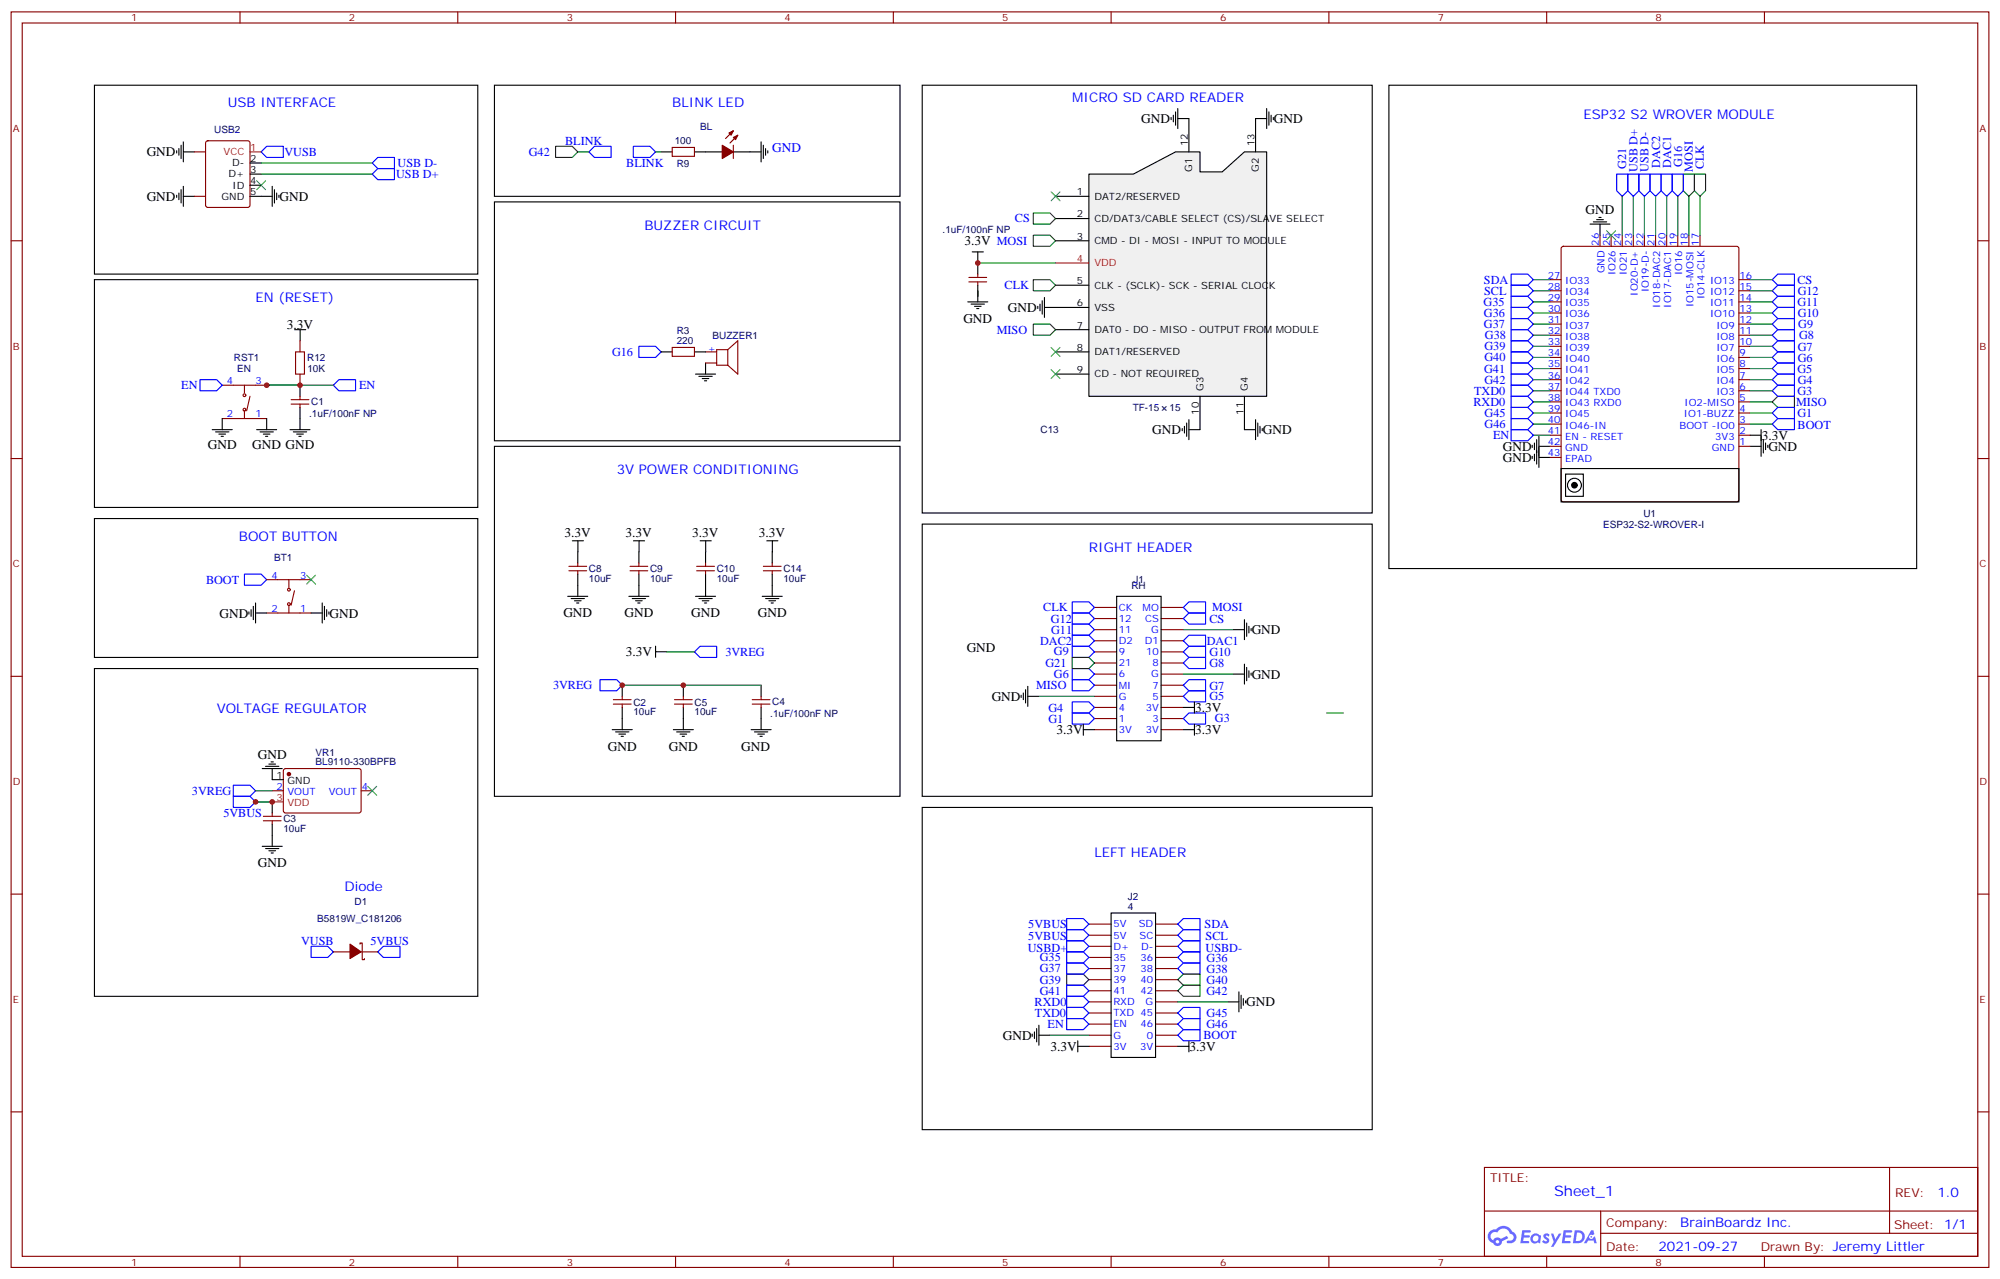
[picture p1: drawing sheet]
<svg xmlns="http://www.w3.org/2000/svg" width="635mm" height="406mm" viewBox="0 0 635 406" stroke-linecap="round" stroke-linejoin="round" font-family="sans-serif">
<g fill="none" stroke="#000" stroke-width=".35">
<path d="M30 27.1h121.7v59.9h-121.7zM157 27.1h128.8v35.2h-128.8zM292.8 27.1h142.9v135.8h-142.9zM86.4 59.2v6.3M209.9 48.2h3.5M220.5 48.2h8.8M232.8 48.2h8.9M241.7 45v6.4M242.4 46.1v4.2M243.1 47.2v2.1M243.8 47.9v.7M82.9 62.3h3.5"/>
<path d="M87.1 60.2v4.3M87.8 61.3v2.1M88.5 62v.7M220.8 118.8h6.4M221.9 119.5h4.2M224 115.3v3.5M223 120.2h2.1M223.7 120.9h.7"/>
</g>
<path d="M213.4 46.8h7.1v2.8h-7.1zM232.8 41.5l-2.4 2.5M232.8 46.1v4.2M234.2 42.9l-2.4 2.5" fill="none" stroke="#870000" stroke-width=".35"/>
<g fill="#870000" stroke="#870000" stroke-width=".35">
<path d="M229.3 46.1l3.5 2.1-3.5 2.1z"/>
<path d="M232.8 43.6l1.4-.7-.7 1.4z"/>
<path d="M231.4 42.2l1.4-.7-.7 1.4z"/>
</g>
<path d="M82.9 48.2l1.8-1.7h5.3v3.5h-5.3zM118.2 51.8l1.7-1.8h5.3v3.5h-5.3zM119.9 53.5h5.3v3.5h-5.3l-1.7-1.7z" fill="none" stroke="#00f" stroke-width=".35"/>
<path d="M345.7 55.3h14.1l13.4-7.1h7.8v6.4h7.1l7-6.4h7.1v77.6h-56.5z" fill="#f0f0f0" stroke="#000" stroke-width=".35"/>
<g fill="none" stroke="#000" stroke-width=".35">
<path d="M371.8 37.3v.7M372.5 36.6v2.1M373.2 35.5v4.3M373.9 37.6h3.6v10.6M373.9 34.5v6.3M402.2 37.6h-3.6v10.6M402.2 34.5v6.3M402.9 35.5v4.3M403.6 36.6v2.1M404.3 37.3v.7M441 27.1h167.5v153.4h-167.5zM56.1 47.9v.7"/>
<path d="M56.8 47.2v2.1M57.5 46.1v4.2M58.2 48.2h3.5M58.2 45v6.4M58.2 59.2v6.3M79.4 51.8h3.5M79.4 55.3h3.5M79.4 58.8h3.5M56.1 62v.7M56.8 61.3v2.1M57.5 60.2v4.3M58.2 62.3h3.5"/>
<path d="M79.4 62.3h3.5M157 64.1h128.8v75.8h-128.8zM308.7 80h3.5M310.4 80v7M335.1 62.3h10.6M335.1 69.4h10.6M335.1 76.4h10.6M504.8 71.2h6.4M505.9 70.4h4.2M506.9 69.7h2.2M507.6 69h.8M508 71.2v3.5"/>
<path d="M30 88.8h121.7v72.3h-121.7zM307.3 95.8h6.3M308.3 96.6h4.3M309.4 97.3h2.1M310.1 98h.7M310.4 90.6v5.2M329.5 97.3v.7M330.2 96.6v2.1M330.9 95.5v4.2M331.6 97.6h14.1M331.6 94.4v6.4M335.1 90.6h10.6"/>
<path d="M93.5 104.7h3.6M95.3 104.7v3.5M209.9 111.7h3.5M220.5 111.7h3.5M335.1 104.7h10.6M335.1 111.7h10.6M335.1 118.8h10.6M67.4 136.4h6.3M68.4 137.1h4.3M69.5 137.8h2.1M70.2 138.5h.7M70.6 132.9v3.5"/>
<path d="M81.5 136.4h6.3M82.5 137.1h4.3M83.6 137.8h2.1M84.3 138.5h.7M84.7 132.9v3.5M92.1 136.4h6.3M93.1 137.1h4.3M94.2 137.8h2.1M94.9 138.5h.7M95.2 122.3v3.5M95.2 129.4v7M375.4 136.1v.7"/>
<path d="M376.1 135.4v2.1M376.8 134.3v4.2M377.5 133.2v6.4M381 125.8v10.6h-3.5M395.1 125.8v10.6h3.5M398.6 133.2v6.4M399.3 134.3v4.2M400 135.4v2.1M400.8 136.1v.7M487.9 139.6v7.8M488.6 138.5v9.9M555.6 138.2h3.6"/>
<path d="M559.2 136.4v8.5M559.9 139.6v4.2M157 141.7h128.8v111.1h-128.8zM486.5 141.4v.7M486.5 144.9v.7M487.2 140.7v2.1M487.2 144.2v2.1M488.6 141.7h3.5M488.6 145.2h3.5M495.7 148.8h56.4v10.5h-56.4zM497.1 150.5h5.6v7.1h-5.6zM555.6 141.7h3.6"/>
<path d="M560.6 140.7v2.1M561.3 141.4v.7M30 164.6h121.7v44.1h-121.7zM181.7 171.7h3.6M183.4 175.2v3.6M183.5 171.7v3.5M201.1 171.7h3.6M202.9 171.7l-.1 7.1M222.3 171.7h3.5M224 175.2v3.6M224.1 171.7v3.5M243.5 171.7h3.5"/>
<path d="M245.2 175.2v3.6M245.2 171.7v3.5M292.8 166.4h142.9v86.4h-142.9zM79 194.3v.7M79.7 193.6v2.1M80.4 192.5v4.2M81.1 194.6h3.6M81.1 191.5v6.3M98.8 194.6h3.5M102.3 191.5v6.3M103 192.5v4.2M103.7 193.6v2.1"/>
<path d="M104.4 194.3v.7M180.3 189.3h6.3M181.3 190h4.3M182.4 190.7h2.1M183.1 191.5h.7M183.4 182.3v7M199.7 189.3h6.3M200.7 190h4.3M201.8 190.7h2.1M202.5 191.5h.7M202.8 182.3v7M220.8 189.3h6.4"/>
<path d="M221.9 190h4.2M223 190.7h2.1M223.7 191.5h.7M224 182.3v7M242 189.3h6.4M243.1 190h4.2M244.1 190.7h2.1M244.8 191.5h.7M245.2 182.3v7M354.5 189.3h14.2v45.9h-14.2zM391.6 199.9h3.5M395.1 196.7v6.4"/>
<path d="M395.8 197.8v4.2M396.5 198.9v2.1M397.2 199.6v.7M30 212.3h121.7v104h-121.7zM197.6 217.6v3.5M208.1 206.9h3.6M208.1 205.2v3.5M217 217.6v3.5M241.7 217.6v3.5M325.6 219v4.2M326.3 217.9v6.4M391.6 214h3.5"/>
<path d="M395.1 210.9v6.3M395.8 211.9v4.2M396.5 213v2.1M397.2 213.7v.7M194.4 231.7h6.3M195.4 232.4h4.3M196.5 233.1h2.1M197.2 233.8h.7M197.6 224.6v7.1M213.8 231.7h6.3M214.8 232.4h4.3M215.9 233.1h2.1"/>
<path d="M216.6 233.8h.7M217 224.6v7.1M238.5 231.7h6.3M239.5 232.4h4.3M240.6 233.1h2.1M241.3 233.8h.7M241.7 224.6v7.1M324.2 220.7v.7M324.9 220v2.1M326.3 221.1h3.5M344 231.7h3.5M344 229.9v3.5"/>
<path d="M375.7 231.7h3.5M375.7 224.6h3.5M379.2 222.8v3.6M379.2 229.9v3.5M83.3 244h6.3M84.3 243.3h4.2M85.4 242.6h2.1M86.1 241.9h.7M86.4 244v3.5h3.6M86.4 254.6v3.5M292.8 256.4h142.9v102.3h-142.9zM83.3 268.7h6.3"/>
<path d="M84.3 269.4h4.2M85.4 270.1h2.1M86.1 270.8h.7M86.4 261.7v7M352.8 289.9h14.1v45.8h-14.1zM389.8 318.1h3.5M393.3 314.9v6.4M394.1 316v4.2M394.8 317v2.2M395.5 317.7v.8M327.7 328.3v.7M328.4 327.6v2.1"/>
<path d="M329.1 326.6v4.2M329.8 328.7h3.6M329.8 325.5v6.4M342.2 332.2h3.5M342.2 330.4v3.6M373.9 332.2h3.6M377.5 330.4v3.6"/>
<circle cx="499.9" cy="154.1" r="2.2"/>
</g>
<path d="M79.4 48.2h3.5M335.1 83.5h10.6M86.4 254.6h3.6" fill="none" stroke="#f00" stroke-width=".35"/>
<path d="M176.4 46.5h5.3l1.7 1.7-1.7 1.8h-5.3zM534.5 55.3h3.5v5.3l-1.8 1.7-1.7-1.7zM538 55.3h3.5v5.3l-1.7 1.7-1.8-1.7zM328.1 67.6h5.3l1.7 1.8-1.7 1.8h-5.3zM328.1 74.7h5.3l1.7 1.7-1.7 1.8h-5.3zM328.1 88.8h5.3l1.7 1.8-1.7 1.7h-5.3zM328.1 102.9h5.3l1.7 1.8-1.7 1.7h-5.3zM564.4 125.8h5.3v3.6h-5.3l-1.7-1.8zM340.4 208.7h5.3l1.8 1.8-1.8 1.8h-5.3zM373.9 311l1.8-1.7h5.3v3.5h-5.3zM373.9 314.6l1.8-1.8h5.3v3.5h-5.3z" fill="none" stroke="#060" stroke-width=".35"/>
<g fill="none" stroke="#3c3" stroke-width=".35">
<path d="M81.5 57.4l2.8 2.8M84.3 57.4l-2.8 2.8M333.7 60.9l2.8 2.8M336.5 60.9l-2.8 2.8M510.1 73.3l2.8 2.8M512.9 73.3l-2.8 2.8M333.7 110.3l2.8 2.8M333.7 117.4l2.8 2.8M336.5 110.3l-2.8 2.8M336.5 117.4l-2.8 2.8M97.4 182.6l2.8 2.9M100.2 182.6l-2.8 2.9"/>
<path d="M116.8 249.7l2.8 2.8M119.6 249.7l-2.8 2.8"/>
</g>
<g fill="none" stroke="#870000" stroke-width=".35">
<path d="M3.5 3.8h628v398.6h-628zM7.1 7.3h620.8v391.6h-620.8zM76.2 3.8v3.5M145.3 3.8v3.5M214.5 3.8v3.5M283.6 3.8v3.5M352.8 3.8v3.5M421.9 3.8v3.5M491.1 3.8v3.5M560.2 3.8v3.5M61.7 48.2h3.6M65.5 44.9l.5-.2h12.7l.6 .4 .1 20.1-.5 .6-12.9 .1-.7-.5v-20z"/>
<path d="M3.5 76.4h3.6M61.7 62.3h3.6M495.9 78.4l.5-.2h55l.5 .2 .2 .5v79.7l-.2 .5-.5 .2h-55l-.5-.2-.2-.5v-79.7zM508 74.7v3.5M511.5 74.7v3.5M515.1 74.7v3.5M518.6 74.7v3.5M522.1 74.7v3.5M525.6 74.7v3.5M529.2 74.7v3.5M532.7 74.7v3.5M536.2 74.7v3.5"/>
<path d="M539.8 74.7v3.5M627.9 76.4h3.6M307.6 89.5h5.7M307.6 88.1h5.7M310.4 87v1.1M310.4 89.5v1.1M492.1 99.4h3.6M492.1 95.8h3.6M492.1 92.3h3.6M492.1 88.8h3.6M552.1 99.4h3.5M552.1 95.8h3.5"/>
<path d="M552.1 92.3h3.5M552.1 88.8h3.5M95.2 108.2v3.5M95.2 118.8v3.5M213.4 110.3h7.1v2.8h-7.1zM224 111.7h3.5M224 115.3h3.5M231.1 111l3.1-2.8v10.6l-3.1-2.8M231.1 111v5M231.1 111h-3.6v5h3.6M492.1 117h3.6M492.1 113.5h3.6"/>
<path d="M492.1 110h3.6M492.1 106.4h3.6M492.1 102.9h3.6M552.1 117h3.5M552.1 113.5h3.5M552.1 110h3.5M552.1 106.4h3.5M552.1 102.9h3.5M70.6 122.3h14.1M70.6 132.9h14.1M77.6 122.3v2.5M77.6 130.4v2.5"/>
<path d="M79.4 125.8l-1.1 4.6M92.4 126.9h5.7M92.4 128.3h5.7M95.2 125.8v1.1M95.2 128.3v1.1M492.1 138.2h3.6M492.1 134.7h3.6M492.1 131.1h3.6M492.1 127.6h3.6M492.1 124.1h3.6M492.1 120.5h3.6M552.1 138.2h3.5"/>
<path d="M552.1 134.7h3.5M552.1 131.1h3.5M552.1 127.6h3.5M552.1 124.1h3.5M552.1 120.5h3.5M3.5 145.6h3.6M492.1 141.7h3.6M492.1 145.2h3.6M552.1 141.7h3.5M627.9 145.6h3.6M180.6 179.8h5.7M183.4 178.8v1"/>
<path d="M200 179.8h5.7M202.8 178.8v1M221.2 179.8h5.6M224 178.8v1M242.4 179.8h5.6M245.2 178.8v1M84.7 184h14.1M84.7 194.6h14.1M91.7 184v2.5M91.7 192.2v2.4M93.5 187.6l-1.1 4.6M180.6 181.2h5.7"/>
<path d="M183.4 181.2v1.1M200 181.2h5.7M202.8 181.2v1.1M221.2 181.2h5.6M224 181.2v1.1M242.4 181.2h5.6M245.2 181.2v1.1M347.5 192.9h7M347.5 196.4h7M347.5 199.9h7M368.7 192.9h7M368.7 196.4h7"/>
<path d="M368.7 199.9h7M3.5 214.7h3.6M347.5 203.4h7M347.5 207h7M347.5 210.5h7M347.5 214h7M347.5 217.6h7M368.7 203.4h7M368.7 207h7M368.7 210.5h7M368.7 214h7M368.7 217.6h7"/>
<path d="M627.9 214.7h3.6M194.7 222.1h5.7M194.7 223.6h5.7M197.6 221.1v1M197.6 223.6v1M214.1 222.1h5.7M214.1 223.6h5.7M217 221.1v1M217 223.6v1M238.8 222.1h5.7M238.8 223.6h5.7M241.7 221.1v1"/>
<path d="M241.7 223.6v1M347.5 221.1h7M347.5 224.6h7M347.5 228.1h7M347.5 231.7h7M368.7 221.1h7M368.7 224.6h7M368.7 228.1h7M368.7 231.7h7M83.6 259.2h5.7M86.4 258.1v1.1M86.4 251.1h3.6"/>
<path d="M90.2 244.2l.5-.2 23.5 .1 .5 .6-.1 13-.7 .4h-23.5l-.4-.7v-12.7zM114.7 251.1h3.5M83.6 260.6h5.7M86.4 260.6v1.1M3.5 283.9h3.6M114.3 299.8v-.4h.7v5.3h.7v-.4M345.7 296.9h7.1M345.7 293.4h7.1M366.9 296.9h7M366.9 293.4h7M627.9 283.9h3.6M105.8 302.2h5.3"/>
<path d="M114.7 302.2h5.2M345.7 318.1h7.1M345.7 314.6h7.1M345.7 311h7.1M345.7 307.5h7.1M345.7 304h7.1M345.7 300.5h7.1M366.9 318.1h7M366.9 314.6h7M366.9 311h7M366.9 307.5h7M366.9 304h7"/>
<path d="M366.9 300.5h7M345.7 332.2h7.1M345.7 328.7h7.1M345.7 325.2h7.1M345.7 321.6h7.1M366.9 332.2h7M366.9 328.7h7M366.9 325.2h7M366.9 321.6h7M3.5 353h3.6M627.9 353h3.6M471.3 370.7h156.6v28.2h-156.6z"/>
<path d="M599.9 370.7v20.9M76.2 398.9v3.5M145.3 398.9v3.5M214.5 398.9v3.5M283.6 398.9v3.5M352.8 398.9v3.5M421.9 398.9v3.5M471.3 384.5h156.5M491.1 398.9v3.5M508.2 391.6h119.6M508.2 384.5v14.1M560.2 398.9v3.5"/>
<circle cx="77.6" cy="125.5" r=".44"/>
<circle cx="77.6" cy="130.1" r=".44"/>
<circle cx="91.7" cy="191.8" r=".44"/>
<circle cx="91.7" cy="187.2" r=".44"/>
</g>
<g fill="none" stroke="#008700" stroke-width=".35">
<path d="M82.9 51.8h35.3M82.9 55.3h35.3M183.4 48.2h3.6M208.1 48.2h1.8M515.1 62.3v12.4M518.6 62.3v12.4M522.1 62.3v12.4M525.6 62.3v12.4M529.2 62.3v12.4M532.7 62.3v12.4M536.2 62.3v12.4M539.8 62.3v12.4"/>
<path d="M310.4 83.5h24.7M310.4 92.3v1.8M486.8 88.8h5.3M486.8 92.3h5.3M486.8 99.4h5.3M486.8 95.8h5.3M555.6 88.8h7.1M555.6 92.3h7.1M555.6 99.4h7.1M555.6 95.8h7.1M486.8 106.4h5.3M486.8 110h5.3"/>
<path d="M486.8 113.5h5.3M486.8 117h5.3M486.8 102.9h5.3M555.6 106.4h7.1M555.6 110h7.1M555.6 113.5h7.1M555.6 117h7.1M555.6 102.9h7.1M84.7 122.3h21.1M486.8 134.7h5.3M486.8 131.1h5.3M486.8 127.6h5.3"/>
<path d="M486.8 124.1h5.3M486.8 120.5h5.3M486.8 138.2h5.3M555.6 134.7h7.1M555.6 131.1h7.1M555.6 127.6h7.1M555.6 124.1h7.1M555.6 120.5h7.1M375.7 199.9h15.9M197.6 217.6h44.1M211.7 207h8.8M375.7 214h15.9"/>
<path d="M329.8 221.1h17.7M421.2 226.4h5.3M81.1 251.1h5.3M81.1 254.6h5.3M373.9 318.1h15.9M333.4 328.7h12.3"/>
</g>
<g fill="none" stroke="#00f" stroke-width=".35">
<path d="M187 48.2l1.7-1.7h5.3v3.5h-5.3zM201.1 46.5h5.3l1.7 1.7-1.7 1.8h-5.3zM513.3 55.3h3.5v5.3l-1.7 1.7-1.8-1.7zM516.8 55.3h3.5v5.3l-1.7 1.7-1.8-1.7zM520.3 55.3h3.6v5.3l-1.8 1.7-1.8-1.7zM523.9 55.3h3.5v5.3l-1.8 1.7-1.7-1.7zM527.4 55.3h3.5v5.3l-1.7 1.7-1.8-1.7zM530.9 55.3h3.6v5.3l-1.8 1.7-1.8-1.7zM479.8 87h5.3l1.7 1.8-1.7 1.8h-5.3zM479.8 90.6h5.3l1.7 1.7-1.7 1.8h-5.3zM479.8 94.1h5.3l1.7 1.7-1.7 1.8h-5.3zM479.8 97.6h5.3l1.7 1.8-1.7 1.7h-5.3z"/>
<path d="M562.7 99.4l1.7-1.8h5.3v3.5h-5.3zM562.7 88.8l1.7-1.8h5.3v3.6h-5.3zM564.4 90.6h5.3v3.5h-5.3l-1.7-1.8zM564.4 94.1h5.3v3.5h-5.3l-1.7-1.8zM202.8 110h5.3l1.8 1.7-1.8 1.8h-5.3zM479.8 104.7h5.3l1.7 1.7-1.7 1.8h-5.3zM479.8 108.2h5.3l1.7 1.8-1.7 1.7h-5.3zM479.8 111.7h5.3l1.7 1.8-1.7 1.8h-5.3zM479.8 115.3h5.3l1.7 1.7-1.7 1.8h-5.3zM479.8 118.8h5.3l1.7 1.7-1.7 1.8h-5.3zM479.8 101.1h5.3l1.7 1.8-1.7 1.8h-5.3zM562.7 102.9l1.7-1.8h5.3v3.6h-5.3z"/>
<path d="M562.7 117l1.7-1.7h5.3v3.5h-5.3zM564.4 104.7h5.3v3.5h-5.3l-1.7-1.8zM564.4 108.2h5.3v3.5h-5.3l-1.7-1.7zM564.4 111.7h5.3v3.6h-5.3l-1.7-1.8zM564.4 118.8h5.3v3.5h-5.3l-1.7-1.8zM63.5 120.5h5.3l1.8 1.8-1.8 1.8h-5.3zM105.8 122.3l1.8-1.8h5.3v3.6h-5.3zM479.8 122.3h5.3l1.7 1.8-1.7 1.7h-5.3zM479.8 125.8h5.3l1.7 1.8-1.7 1.8h-5.3zM479.8 132.9h5.3l1.7 1.8-1.7 1.7h-5.3zM479.8 129.4h5.3l1.7 1.7-1.7 1.8h-5.3zM479.8 136.4h5.3l1.7 1.8-1.7 1.7h-5.3z"/>
<path d="M562.7 131.1l1.7-1.7h5.3v3.5h-5.3zM562.7 134.7l1.7-1.8h5.3v3.5h-5.3zM564.4 122.3h5.3v3.5h-5.3l-1.7-1.7zM77.6 182.3h5.3l1.8 1.7-1.8 1.8h-5.3zM340.4 194.6h5.3l1.8 1.8-1.8 1.8h-5.3zM340.4 191.1h5.3l1.8 1.8-1.8 1.7h-5.3zM340.4 198.2h5.3l1.8 1.7-1.8 1.8h-5.3zM375.7 192.9l1.8-1.8h5.3v3.5h-5.3zM375.7 196.4l1.8-1.8h5.3v3.6h-5.3zM190.5 215.8h5.3l1.8 1.8-1.8 1.7h-5.3zM220.5 207l1.7-1.8h5.3v3.5h-5.3zM340.4 212.3h5.3l1.8 1.7-1.8 1.8h-5.3z"/>
<path d="M340.4 205.2h5.3l1.8 1.8-1.8 1.7h-5.3zM340.4 201.7h5.3l1.8 1.7-1.8 1.8h-5.3zM340.4 215.8h5.3l1.8 1.8-1.8 1.7h-5.3zM375.7 207l1.8-1.8h5.3v3.5h-5.3zM375.7 210.5l1.8-1.8h5.3v3.6h-5.3zM375.7 217.6l1.8-1.8h5.3v3.5h-5.3zM375.7 203.4l1.8-1.7h5.3v3.5h-5.3zM377.5 219.3h5.3v3.5h-5.3l-1.8-1.7zM340.4 222.8h5.3l1.8 1.8-1.8 1.8h-5.3zM340.4 226.4h5.3l1.8 1.7-1.8 1.8h-5.3zM377.5 226.4h5.3v3.5h-5.3l-1.8-1.8zM74.1 249.3h5.3l1.7 1.8-1.7 1.7h-5.3z"/>
<path d="M74.1 252.8h5.3l1.7 1.8-1.7 1.8h-5.3zM338.7 298.7h5.3l1.7 1.8-1.7 1.7h-5.3zM338.7 291.6h5.3l1.7 1.8-1.7 1.8h-5.3zM338.7 295.2h5.3l1.7 1.7-1.7 1.8h-5.3zM373.9 296.9l1.8-1.7h5.3v3.5h-5.3zM373.9 293.4l1.8-1.8h5.3v3.6h-5.3zM98.8 300.5h5.3l1.7 1.7-1.7 1.8h-5.3zM119.9 302.2l1.8-1.7h5.3v3.5h-5.3zM338.7 316.3h5.3l1.7 1.8-1.7 1.8h-5.3zM338.7 319.9h5.3l1.7 1.7-1.7 1.8h-5.3zM338.7 312.8h5.3l1.7 1.8-1.7 1.7h-5.3zM338.7 305.8h5.3l1.7 1.7-1.7 1.8h-5.3z"/>
<path d="M338.7 302.2h5.3l1.7 1.8-1.7 1.8h-5.3zM373.9 307.5l1.8-1.7h5.3v3.5h-5.3zM373.9 304l1.8-1.8h5.3v3.6h-5.3zM373.9 300.5l1.8-1.8h5.3v3.5h-5.3zM338.7 323.4h5.3l1.7 1.8-1.7 1.7h-5.3zM373.9 325.2l1.8-1.8h5.3v3.5h-5.3zM373.9 321.6l1.8-1.7h5.3v3.5h-5.3zM373.9 328.7l1.8-1.8h5.3v3.5h-5.3z"/>
</g>
<circle cx="499.9" cy="154.1" r=".88" fill="#000" stroke="#000" stroke-width=".35"/>
<path d="M338.7 309.3h5.3l1.7 1.7-1.7 1.8h-5.3z" fill="none" stroke="#006" stroke-width=".35"/>
<g fill="#870000" stroke="#870000" stroke-width=".35">
<path d="M111.1 299.8l3.6 2.4-3.6 2.1z"/>
<circle cx="91.7" cy="245.8" r=".53"/>
</g>
<path d="M93.8 111.7h2.9v7.1h-2.9z" fill="none" stroke="#a10000" stroke-width=".35"/>
<g fill="#5487ff">
<path d="M490.3 391.8a1.22 1.22 0 0 1 1.7 .3l-.4 .6a.47 .47 0 0 0-.3-.4 .47 .47 0 0 0-.5 .2l.2 .2a1.14 1.14 0 0 1 .7 1.7 1.14 1.14 0 0 1-1.9 0l-.2-.2 .5-.5 .7 .4a.29 .29 0 0 0 .4-.2 .29 .29 0 0 0-.3-.4 1.04 1.04 0 0 1-.6-1.7z"/>
<path d="M483.3 390.6h2.4l.3 .2-.1 .5h-1.9l-.1 .9h1.5l.3 .4-.3 .3h-1.6l-.2 1.1 1.7 .1 .2 .3-.1 .3h-2.7z"/>
<path d="M496.5 390.6l2.6 .2-.1 .5h-1.8l-.1 .9h1.5l.3 .4-.4 .3h-1.6l-.1 1.1 1.7 .1 .2 .3-.2 .3h-2.6z"/>
<path d="M505.2 390.6h.7l.3 1.2-.6 .4a.69 .69 0 0 0-1 .2 .69 .69 0 0 0 .5 1 .69 .69 0 0 0 .8-.6l.5-.3 .6 2.2h-.8l-.2-.8h-1.8l-.5 .8h-.8z"/>
<path d="M492.4 391.7h.8l.6 1.8 1.1-1.8h.9l-2.6 4.2h-.8l.9-1.6z"/>
<path d="M500 390.6l-.6 4.1h1.3a2.11 2.11 0 0 0 2.5-2.1 2.11 2.11 0 0 0-2.5-2zM500.7 391.3a1.43 1.43 0 0 1 1.6 1.6 1.43 1.43 0 0 1-2 1.1z"/>
<path d="M486.3 392.2a1.54 1.54 0 0 0-.1 2.2 1.54 1.54 0 0 0 2.2 .1l.6 .2 .3-2.3-.6-.2a1.49 1.49 0 0 0-2.4 0zM486.6 393.2a.94 .94 0 0 1 1.8 0 .94 .94 0 0 1-1.8 0z"/>
<path d="M473 391a2.18 2.18 0 0 0 1.1 3.7 1.44 1.44 0 0 0 1.6 .9 1.44 1.44 0 0 0 1.2-1.5l2-1-.5-.7-1.9 .9a1.47 1.47 0 0 0-2.4 .5 1.39 1.39 0 0 1-.7-2 1.39 1.39 0 0 1 2-.4 2.12 2.12 0 0 1 2.2-1.3 2.12 2.12 0 0 1 1.9 1.7 1.14 1.14 0 0 1 1.1 1.4 1.14 1.14 0 0 1-1.7 .7 .43 .43 0 0 0-.5 .4 .43 .43 0 0 0 .4 .5 1.98 1.98 0 0 0 2.5-1.3 1.98 1.98 0 0 0-1.2-2.5 3.1 3.1 0 0 0-5.3-.7l-.9 .1zM474.9 394.3a.55 .55 0 0 1 1.1 0 .55 .55 0 0 1-1.1 0z"/>
<circle cx="505.2" cy="392.7" r=".26"/>
</g>
<g fill="#c00">
<circle cx="95.3" cy="122.3" r=".88"/>
<circle cx="84.7" cy="122.3" r=".88"/>
<circle cx="197.6" cy="217.6" r=".88"/>
<circle cx="217" cy="217.6" r=".88"/>
<circle cx="310.4" cy="83.5" r=".88"/>
<circle cx="86.4" cy="254.6" r=".88"/>
<circle cx="81.1" cy="254.6" r=".88"/>
</g>
<text font-size="4.6" fill="#00f" x="493.4" y="379.7">Sheet_1</text>
<g font-size="4.2" fill="#00f">
<text x="72.3" y="34.1">USB INTERFACE</text>
<text x="213.4" y="34.1">BLINK LED</text>
<text x="340.4" y="32.3">MICRO SD CARD READER</text>
<text x="502.7" y="37.6">ESP32 S2 WROVER MODULE</text>
<text x="245.2" y="48.2">GND</text>
<text x="204.6" y="72.9">BUZZER CIRCUIT</text>
<text x="81.1" y="95.8">EN (RESET)</text>
<text x="195.8" y="150.5">3V POWER CONDITIONING</text>
<text x="75.8" y="171.7">BOOT BUTTON</text>
<text x="345.7" y="175.2">RIGHT HEADER</text>
<text x="68.8" y="226.4">VOLTAGE REGULATOR</text>
<text x="347.5" y="272.2">LEFT HEADER</text>
<text x="109.4" y="282.8">Diode</text>
<text x="615.1" y="379.9">1.0</text>
<text x="533.5" y="389.5">BrainBoardz Inc.</text>
<text x="526.6" y="397.3">2021-09-27</text>
</g>
<g font-size="4.2">
<text x="362.3" y="39.1">GND</text>
<text x="404.5" y="39.1">GND</text>
<text x="46.6" y="49.7">GND</text>
<text x="46.6" y="63.8">GND</text>
<text x="88.7" y="63.8">GND</text>
<text x="503.4" y="67.9">GND</text>
<text x="306.3" y="77.9">3.3V MOSI</text>
<text x="320" y="99">GND</text>
<text x="91.1" y="104.3">3.3V</text>
<text x="305.9" y="102.6">GND</text>
<text x="365.8" y="137.9">GND</text>
<text x="400.9" y="137.9">GND</text>
<text x="66" y="142.5">GND</text>
<text x="80.1" y="142.5">GND GND</text>
<text x="477.1" y="143.1">GND</text>
<text x="559.3" y="139.6">3.3V</text>
<text x="561.4" y="143.1">GND</text>
<text x="477.1" y="146.6">GND</text>
<text x="179.2" y="170.5">3.3V</text>
<text x="198.6" y="170.5">3.3V</text>
<text x="219.8" y="170.5">3.3V</text>
<text x="241" y="170.5">3.3V</text>
<text x="69.7" y="196.1">GND</text>
<text x="104.6" y="196.1">GND</text>
<text x="178.9" y="196">GND</text>
<text x="198.3" y="196">GND</text>
<text x="219.4" y="196">GND</text>
<text x="240.6" y="196">GND</text>
<text x="397.4" y="201.4">GND</text>
<text x="198.7" y="208.4">3.3V</text>
<text x="306.9" y="207">GND</text>
<text x="397.4" y="215.5">GND</text>
<text x="314.9" y="222.5">GND</text>
<text x="379.4" y="226">3.3V</text>
<text x="335.4" y="233.1">3.3V</text>
<text x="379.4" y="233.1">3.3V</text>
<text x="193" y="238.4">GND</text>
<text x="212.4" y="238.4">GND</text>
<text x="235.3" y="238.4">GND</text>
<text x="81.8" y="240.8">GND</text>
<text x="81.9" y="275.4">GND</text>
<text x="395.6" y="319.5">GND</text>
<text x="318.4" y="330.1">GND</text>
<text x="333.6" y="333.6">3.3V</text>
<text x="377.7" y="333.7">3.3V</text>
</g>
<g font-size="3.9" fill="#00f">
<text x="179.4" y="46">BLINK</text>
<text x="90.3" y="49.5">VUSB</text>
<text x="126.2" y="53.1">USB D-</text>
<text x="167.9" y="49.4">G42</text>
<text x="198.8" y="53">BLINK</text>
<text x="516.3" y="53.5" transform="rotate(-90 516.3 53.5)">G21</text>
<text x="527.1" y="53.2" transform="rotate(-90 527.1 53.2)">DAC2</text>
<text x="530.6" y="53.3" transform="rotate(-90 530.6 53.3)">DAC1</text>
<text x="534.1" y="53.1" transform="rotate(-90 534.1 53.1)">G16</text>
<text x="541" y="53.7" transform="rotate(-90 541 53.7)">CLK</text>
<text x="125.8" y="56.6">USB D+</text>
<text x="519.9" y="54.6" transform="rotate(-90 519.9 54.6)">USB D+</text>
<text x="523.4" y="54.6" transform="rotate(-90 523.4 54.6)">USB D-</text>
<text x="537.5" y="54.5" transform="rotate(-90 537.5 54.5)">MOSI</text>
<text x="322.3" y="70.6">CS</text>
<text x="319" y="91.8">CLK</text>
<text x="471.1" y="90.1">SDA</text>
<text x="471.2" y="93.6">SCL</text>
<text x="570.7" y="90.2">CS</text>
<text x="570.8" y="93.7">G12</text>
<text x="471" y="97.2">G35</text>
<text x="471.1" y="100.7">G36</text>
<text x="570.7" y="97.3">G11</text>
<text x="570.8" y="100.8">G10</text>
<text x="316.5" y="105.9">MISO</text>
<text x="471.1" y="104.2">G37</text>
<text x="471.5" y="107.7">G38</text>
<text x="570.9" y="104.3">G9</text>
<text x="571.2" y="107.7">G8</text>
<text x="194.3" y="113">G16</text>
<text x="471.3" y="111.2">G39</text>
<text x="570.8" y="111.4">G7</text>
<text x="471.2" y="118.3">G41</text>
<text x="471.3" y="114.8">G40</text>
<text x="570.7" y="118.4">G5</text>
<text x="570.8" y="114.9">G6</text>
<text x="57.6" y="123.6">EN</text>
<text x="114" y="123.6">EN</text>
<text x="468" y="125.4">TXD0</text>
<text x="471.3" y="121.8">G42</text>
<text x="570.7" y="125.5">G3</text>
<text x="570.8" y="121.9">G4</text>
<text x="467.8" y="129">RXD0</text>
<text x="570.3" y="128.9">MISO</text>
<text x="471.4" y="136">G46</text>
<text x="471.4" y="132.4">G45</text>
<text x="570.7" y="132.5">G1</text>
<text x="570.7" y="136.1">BOOT</text>
<text x="474" y="139.5">EN</text>
<text x="65.4" y="185.3">BOOT</text>
<text x="331.3" y="194.1">CLK</text>
<text x="333.7" y="197.7">G12</text>
<text x="384" y="197.8">CS</text>
<text x="384.9" y="194">MOSI</text>
<text x="333.7" y="201.2">G11</text>
<text x="230.3" y="208.3">3VREG</text>
<text x="330.2" y="204.7">DAC2</text>
<text x="334.6" y="208.1">G9</text>
<text x="383.2" y="204.7">DAC1</text>
<text x="384.1" y="208.1">G10</text>
<text x="331.9" y="211.6">G21</text>
<text x="334.6" y="215.4">G6</text>
<text x="384" y="211.8">G8</text>
<text x="175.6" y="218.8">3VREG</text>
<text x="328.9" y="218.9">MISO</text>
<text x="384" y="219">G7</text>
<text x="332.9" y="225.9">G4</text>
<text x="384" y="222.4">G5</text>
<text x="332.9" y="229.6">G1</text>
<text x="385.7" y="229.4">G3</text>
<text x="60.9" y="252.3">3VREG</text>
<text x="70.9" y="259.4">5VBUS</text>
<text x="117.6" y="299.9">5VBUS</text>
<text x="326.5" y="294.8">5VBUS</text>
<text x="326.5" y="298.3">5VBUS</text>
<text x="382.4" y="294.6">SDA</text>
<text x="382.8" y="298.3">SCL</text>
<text x="95.6" y="300">VUSB</text>
<text x="326.3" y="302.2">USBD+</text>
<text x="330.1" y="305.2">G35</text>
<text x="382.8" y="302.2">USBD-</text>
<text x="383.1" y="305.4">G36</text>
<text x="330.1" y="308.7">G37</text>
<text x="383.1" y="309">G38</text>
<text x="330.1" y="312.3">G39</text>
<text x="330.1" y="315.9">G41</text>
<text x="383" y="315.9">G42</text>
<text x="383.1" y="312.3">G40</text>
<text x="328.5" y="319.4">RXD0</text>
<text x="328.6" y="322.9">TXD0</text>
<text x="383.1" y="322.9">G45</text>
<text x="332.6" y="326.4">EN</text>
<text x="382.1" y="330">BOOT</text>
<text x="383.1" y="326.4">G46</text>
</g>
<g font-size="3.9" fill="#800">
<text x="473.1" y="375.2">TITLE:</text>
<text x="601.7" y="379.9">REV:</text>
<text x="510" y="389.4">Company:</text>
<text x="601.4" y="390.1">Sheet: 1/1</text>
<text x="510" y="397.1">Date:</text>
<text x="559" y="397.2">Drawn By: Jeremy Littler</text>
</g>
<g font-size="3.2" fill="#800">
<text x="41.6" y="6.8">1</text>
<text x="110.8" y="6.8">2</text>
<text x="179.9" y="6.8">3</text>
<text x="249.1" y="6.8">4</text>
<text x="318.2" y="6.8">5</text>
<text x="387.3" y="6.8">6</text>
<text x="456.5" y="6.8">7</text>
<text x="525.6" y="6.8">8</text>
<text x="4.1" y="41.9">A</text>
<text x="628.5" y="41.9">A</text>
<text x="4.1" y="111">B</text>
<text x="628.5" y="111">B</text>
<text x="4.1" y="180.2">C</text>
<text x="628.5" y="180.2">C</text>
<text x="4.1" y="249.3">D</text>
<text x="628.5" y="249.3">D</text>
<text x="4.1" y="318.5">E</text>
<text x="628.5" y="318.5">E</text>
<text x="41.6" y="401.9">1</text>
<text x="110.8" y="401.9">2</text>
<text x="179.9" y="401.9">3</text>
<text x="249.1" y="401.9">4</text>
<text x="318.2" y="401.9">5</text>
<text x="387.3" y="401.9">6</text>
<text x="456.5" y="401.9">7</text>
<text x="525.6" y="401.9">8</text>
</g>
<g font-size="3.2" fill="#000080">
<text x="222.2" y="41.2">BL</text>
<text x="68" y="42.3">USB2</text>
<text x="214.2" y="45.8">100</text>
<text x="214.9" y="52.9">R9</text>
<text x="299.3" y="74.1">.1uF/100nF NP</text>
<text x="214.9" y="106.1">R3</text>
<text x="226.3" y="107.6">BUZZER1</text>
<text x="214.9" y="109.3">220</text>
<text x="74.3" y="114.7">RST1</text>
<text x="75.3" y="118.2">EN</text>
<text x="97.5" y="114.6">R12</text>
<text x="97.6" y="118.1">10K</text>
<text x="98.8" y="128.7">C1</text>
<text x="359.7" y="130.5">TF-15</text>
<text x="371.3" y="130.5">15</text>
<text x="98.2" y="132.3">.1uF/100nF NP</text>
<text x="330.4" y="137.5">C13</text>
<text x="509" y="167.6">ESP32-S2-WROVER-I</text>
<text x="521.8" y="164">U1</text>
<text x="87" y="178.2">BT1</text>
<text x="187" y="184.8">10uF</text>
<text x="187" y="181.7">C8</text>
<text x="206.4" y="184.8">10uF</text>
<text x="206.4" y="181.7">C9</text>
<text x="227.5" y="184.8">10uF</text>
<text x="227.5" y="181.7">C10</text>
<text x="248.7" y="184.8">10uF</text>
<text x="248.7" y="181.7">C14</text>
<text x="359.9" y="185.2">J1</text>
<text x="359.2" y="186.9">RH</text>
<text x="201.1" y="227.2">10uF</text>
<text x="201.1" y="224">C2</text>
<text x="220.5" y="227.2">10uF</text>
<text x="220.5" y="224">C5</text>
<text x="244.6" y="227.5">.1uF/100nF NP</text>
<text x="245.2" y="224">C4</text>
<text x="100.2" y="239.9">VR1</text>
<text x="100.2" y="242.8">BL9110-330BPFB</text>
<text x="90" y="261.1">C3</text>
<text x="90" y="264.2">10uF</text>
<text x="112.6" y="287.5">D1</text>
<text x="358.1" y="285.6">J2</text>
<text x="100.7" y="292.8">B5819W_C181206</text>
<text x="358.1" y="288.8">4</text>
</g>
<g font-size="3.2" fill="#f00">
<text x="79.4" y="47.9">1</text>
<text x="71" y="49.3">VCC</text>
<text x="341.9" y="83.1">4</text>
<text x="347.5" y="84.6">VDD</text>
<text x="87.8" y="254.2">3</text>
<text x="91.3" y="256">VDD</text>
</g>
<g font-size="3.2">
<text x="377.1" y="46.5" transform="rotate(-90 377.1 46.5)">12</text>
<text x="398.3" y="46.5" transform="rotate(-90 398.3 46.5)">13</text>
<text x="73.7" y="52.8">D-</text>
<text x="79.4" y="51.4">2</text>
<text x="72.6" y="56.3">D+</text>
<text x="73.8" y="59.9">ID</text>
<text x="79.4" y="54.9">3</text>
<text x="79.4" y="58.5">4</text>
<text x="378.5" y="54.5" transform="rotate(-90 378.5 54.5)">G1</text>
<text x="399.7" y="54.5" transform="rotate(-90 399.7 54.5)">G2</text>
<text x="70.3" y="63.4">GND</text>
<text x="79.4" y="62">5</text>
<text x="341.9" y="62">1</text>
<text x="347.5" y="63.4">DAT2/RESERVED</text>
<text x="341.9" y="69">2</text>
<text x="347.5" y="70.4">CD/DAT3/CABLE SELECT (CS)/SLAVE SELECT</text>
<text x="341.9" y="76.1">3</text>
<text x="347.5" y="77.5">CMD - DI - MOSI - INPUT TO MODULE</text>
<text x="341.9" y="90.2">5</text>
<text x="347.5" y="91.6">CLK - (SCLK)- SCK - SERIAL CLOCK</text>
<text x="341.9" y="97.3">6</text>
<text x="347.5" y="98.7">VSS</text>
<text x="341.9" y="104.3">7</text>
<text x="347.5" y="105.7">DAT0 - DO - MISO - OUTPUT FROM MODULE</text>
<text x="341.9" y="111.4">8</text>
<text x="347.5" y="112.8">DAT1/RESERVED</text>
<text x="341.9" y="118.4">9</text>
<text x="347.5" y="119.8">CD - NOT REQUIRED</text>
<text x="382.1" y="124.1" transform="rotate(-90 382.1 124.1)">G3</text>
<text x="396.2" y="124.1" transform="rotate(-90 396.2 124.1)">G4</text>
<text x="380.6" y="131.6" transform="rotate(-90 380.6 131.6)">10</text>
<text x="394.8" y="131.6" transform="rotate(-90 394.8 131.6)">11</text>
<text x="87.8" y="247.2">1</text>
<text x="91.3" y="249">GND</text>
</g>
<g font-size="3.2" fill="#00f">
<text x="507.6" y="78" transform="rotate(-90 507.6 78)">26</text>
<text x="511.2" y="78" transform="rotate(-90 511.2 78)">25</text>
<text x="514.7" y="78" transform="rotate(-90 514.7 78)">24</text>
<text x="518.2" y="78" transform="rotate(-90 518.2 78)">23</text>
<text x="521.8" y="78" transform="rotate(-90 521.8 78)">22</text>
<text x="525.3" y="78" transform="rotate(-90 525.3 78)">21</text>
<text x="528.8" y="78" transform="rotate(-90 528.8 78)">20</text>
<text x="532.3" y="78" transform="rotate(-90 532.3 78)">19</text>
<text x="535.9" y="78" transform="rotate(-90 535.9 78)">18</text>
<text x="539.4" y="78" transform="rotate(-90 539.4 78)">17</text>
<text x="491.4" y="88.4">27</text>
<text x="509.4" y="86.8" transform="rotate(-90 509.4 86.8)">GND</text>
<text x="512.9" y="87.4" transform="rotate(-90 512.9 87.4)">IO26</text>
<text x="516.5" y="87.4" transform="rotate(-90 516.5 87.4)">IO21</text>
<text x="534.1" y="87.4" transform="rotate(-90 534.1 87.4)">IO16</text>
<text x="552.3" y="88.4">16</text>
<text x="491.4" y="92">28</text>
<text x="491.4" y="95.5">29</text>
<text x="497" y="90.2">IO33</text>
<text x="497" y="93.7">IO34</text>
<text x="520" y="93.9" transform="rotate(-90 520 93.9)">IO20-D+</text>
<text x="523.5" y="92.7" transform="rotate(-90 523.5 92.7)">IO19-D-</text>
<text x="541.2" y="95" transform="rotate(-90 541.2 95)">IO14-CLK</text>
<text x="542.9" y="93.7">IO12</text>
<text x="542.9" y="90.2">IO13</text>
<text x="552.3" y="95.5">14</text>
<text x="552.3" y="92">15</text>
<text x="491.4" y="99">30</text>
<text x="497" y="97.3">IO35</text>
<text x="497" y="100.8">IO36</text>
<text x="527" y="97.7" transform="rotate(-90 527 97.7)">IO18-DAC2</text>
<text x="530.6" y="97.7" transform="rotate(-90 530.6 97.7)">IO17-DAC1</text>
<text x="537.6" y="97.5" transform="rotate(-90 537.6 97.5)">IO15-MOSI</text>
<text x="542.9" y="100.8">IO10</text>
<text x="542.9" y="97.3">IO11</text>
<text x="552.3" y="99">13</text>
<text x="491.4" y="102.6">31</text>
<text x="491.4" y="106.1">32</text>
<text x="497" y="104.3">IO37</text>
<text x="497" y="107.8">IO38</text>
<text x="544.9" y="107.8">IO8</text>
<text x="544.9" y="104.3">IO9</text>
<text x="552.3" y="106.1">11</text>
<text x="552.3" y="102.6">12</text>
<text x="224.7" y="111.7">+</text>
<text x="491.4" y="109.6">33</text>
<text x="491.4" y="113.1">34</text>
<text x="497" y="111.4">IO39</text>
<text x="544.9" y="111.4">IO7</text>
<text x="552.3" y="113.1">9</text>
<text x="552.3" y="109.6">10</text>
<text x="491.4" y="116.7">35</text>
<text x="497" y="114.9">IO40</text>
<text x="497" y="118.4">IO41</text>
<text x="544.9" y="118.4">IO5</text>
<text x="544.9" y="114.9">IO6</text>
<text x="552.3" y="116.7">8</text>
<text x="72.1" y="122">4</text>
<text x="81.1" y="122">3</text>
<text x="491.4" y="120.2">36</text>
<text x="491.4" y="123.7">37</text>
<text x="497" y="122">IO42</text>
<text x="497" y="125.5">IO44 TXD0</text>
<text x="544.9" y="125.5">IO3</text>
<text x="544.9" y="122">IO4</text>
<text x="552.3" y="123.7">6</text>
<text x="552.3" y="120.2">7</text>
<text x="491.4" y="127.2">38</text>
<text x="491.4" y="130.8">39</text>
<text x="497" y="129">IO43 RXD0</text>
<text x="534.8" y="129">IO2-MISO</text>
<text x="552.3" y="130.8">4</text>
<text x="552.3" y="127.2">5</text>
<text x="72.1" y="132.5">2</text>
<text x="81.1" y="132.5">1</text>
<text x="491.4" y="134.3">40</text>
<text x="491.4" y="137.8">41</text>
<text x="497" y="132.5">IO45</text>
<text x="497" y="136.1">IO46-IN</text>
<text x="533.3" y="136.1">BOOT -IO0</text>
<text x="534.7" y="132.5">IO1-BUZZ</text>
<text x="552.3" y="137.8">2</text>
<text x="552.3" y="134.3">3</text>
<text x="491.4" y="141.4">42</text>
<text x="497" y="139.6">EN - RESET</text>
<text x="497" y="143.1">GND</text>
<text x="543.5" y="143.1">GND</text>
<text x="544.6" y="139.6">3V3</text>
<text x="552.3" y="141.4">1</text>
<text x="491.4" y="144.9">43</text>
<text x="497" y="146.6">EPAD</text>
<text x="86.2" y="183.7">4</text>
<text x="95.2" y="183.7">3</text>
<text x="86.2" y="194.3">2</text>
<text x="95.2" y="194.3">1</text>
<text x="355.2" y="193.9">CK</text>
<text x="355.2" y="197.4">12</text>
<text x="362.8" y="193.9">MO</text>
<text x="363.6" y="197.4">CS</text>
<text x="355.2" y="201">11</text>
<text x="365.5" y="201">G</text>
<text x="355.2" y="204.5">D2</text>
<text x="355.2" y="208">9</text>
<text x="363.5" y="204.5">D1</text>
<text x="363.9" y="208">10</text>
<text x="355.2" y="211.6">21</text>
<text x="355.2" y="215.1">6</text>
<text x="365.5" y="215.1">G</text>
<text x="365.9" y="211.6">8</text>
<text x="355.2" y="218.6">MI</text>
<text x="365.9" y="218.6">7</text>
<text x="355.2" y="222.1">G</text>
<text x="355.2" y="225.7">4</text>
<text x="363.8" y="225.7">3V</text>
<text x="365.9" y="222.1">5</text>
<text x="355.2" y="229.2">1</text>
<text x="355.2" y="232.7">3V</text>
<text x="363.8" y="232.7">3V</text>
<text x="365.9" y="229.2">3</text>
<text x="87.8" y="250.7">2</text>
<text x="114.8" y="250.7">4</text>
<text x="91.3" y="252.5">VOUT</text>
<text x="104.4" y="252.5">VOUT</text>
<text x="353.5" y="298">5V</text>
<text x="353.5" y="294.5">5V</text>
<text x="361.6" y="294.5">SD</text>
<text x="361.8" y="298">SC</text>
<text x="353.5" y="305">35</text>
<text x="353.5" y="301.5">D+</text>
<text x="362.2" y="305">36</text>
<text x="362.3" y="301.5">D-</text>
<text x="353.5" y="308.6">37</text>
<text x="362.2" y="308.6">38</text>
<text x="353.5" y="315.6">41</text>
<text x="353.5" y="312.1">39</text>
<text x="362.2" y="315.6">42</text>
<text x="362.2" y="312.1">40</text>
<text x="353.5" y="322.7">TXD 45</text>
<text x="353.5" y="319.2">RXD</text>
<text x="363.7" y="319.2">G</text>
<text x="353.5" y="329.7">G</text>
<text x="353.5" y="326.2">EN</text>
<text x="362.2" y="326.2">46</text>
<text x="364.2" y="329.7">0</text>
<text x="353.5" y="333.3">3V</text>
<text x="362" y="333.3">3V</text>
</g>
</svg>
